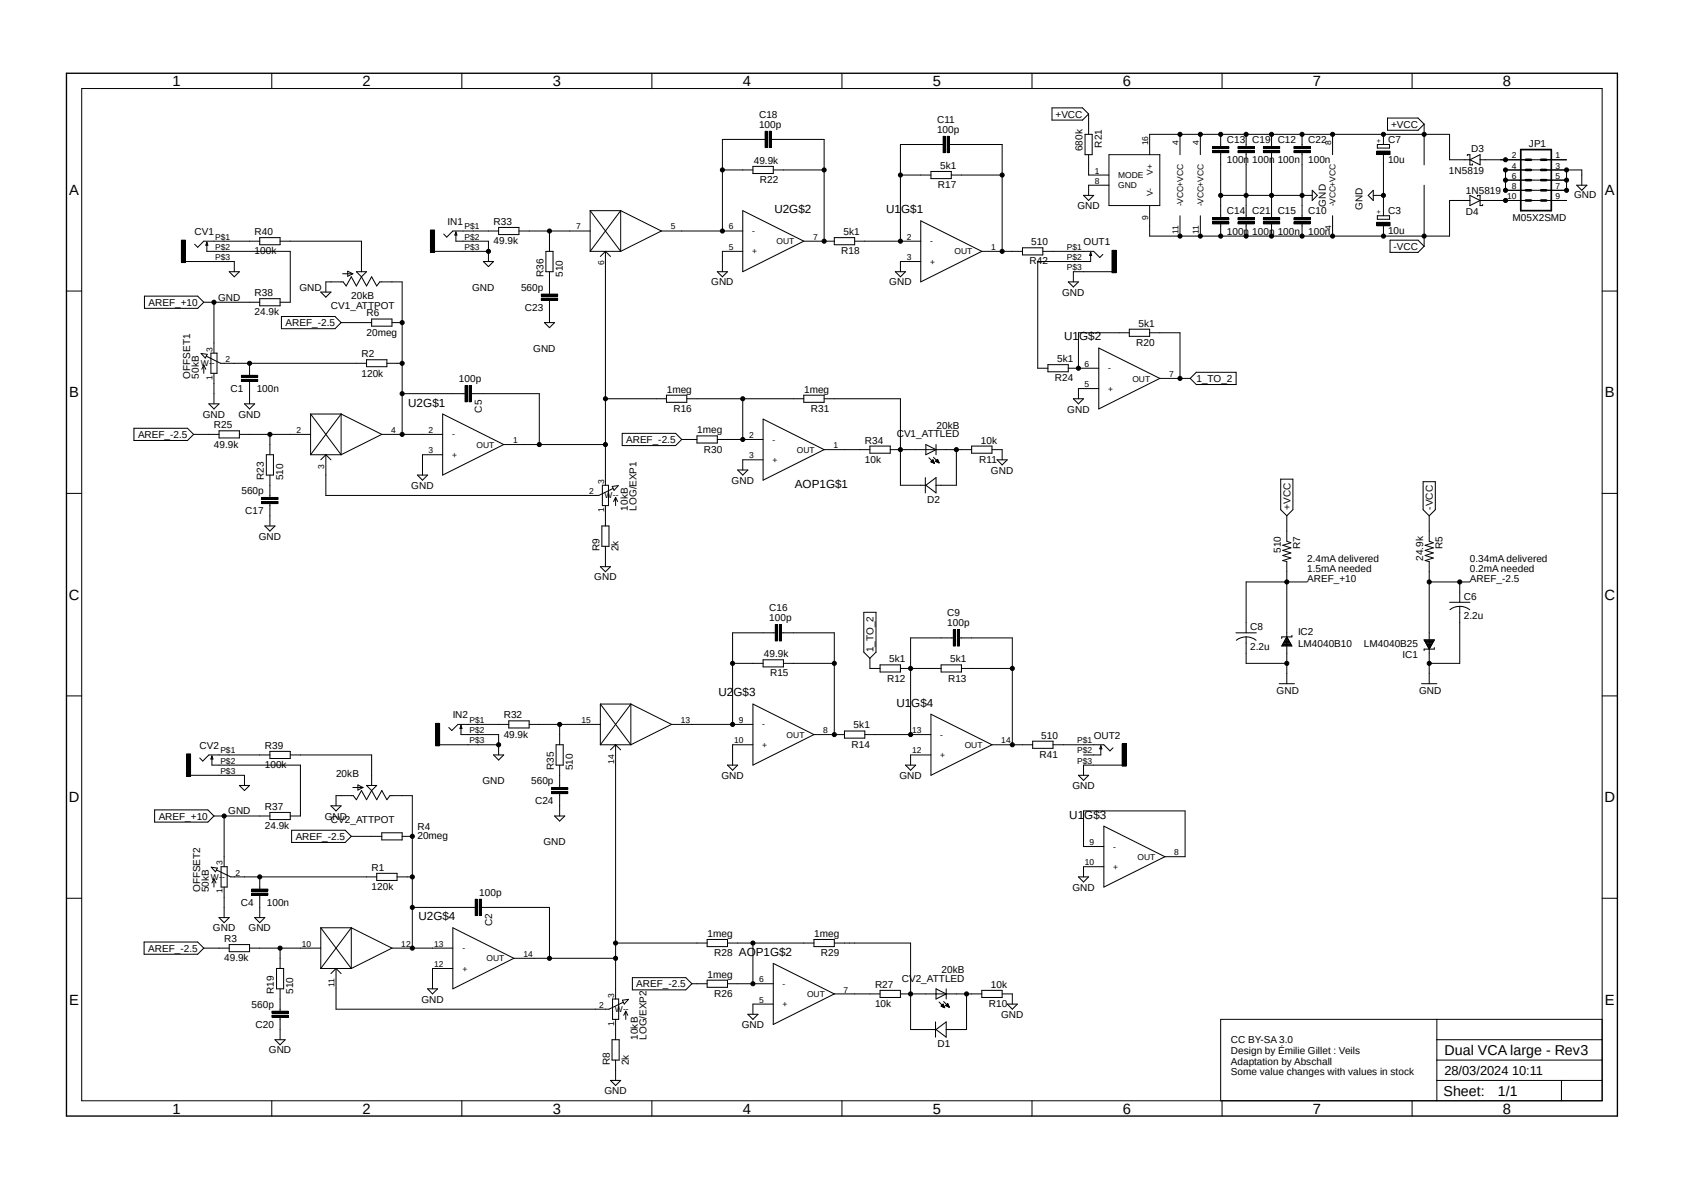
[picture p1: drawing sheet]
<svg xmlns="http://www.w3.org/2000/svg" width="420mm" height="297mm" viewBox="0 0 420 297" stroke-linecap="round" stroke-linejoin="round" font-family="sans-serif">
<path d="M16 17.9l388.2 261.2M404.2 17.9l-388.2 261.2" fill="none" stroke="#fff" stroke-width=".25"/>
<g fill="none" stroke="#000" stroke-width=".25">
<path d="M67.9 18.3v3.8M115.3 18.3v3.8M162.8 18.3v3.8M210.2 18.3v3.8M257.7 18.3v3.8M305.1 18.3v3.8M352.6 18.3v3.8M20.4 22.1h379.6v252.6h-379.6zM191.1 32.8h.5v4h-.5zM191.1 34.8h-10.7v22.9M192.1 32.8h.5v4h-.5zM192.6 34.8h13.2v25.4"/>
<path d="M235.5 34h.5v4.1h-.5zM235.5 36.1h-10.7v24.1M236.5 34h.5v4.1h-.5zM237 36.1h13.2v26.6M262.7 26.9h7.6l1.5 1.5-1.5 1.6h-7.6zM270.9 33.5h1.8v5.1h-1.8zM271.8 38.6v5.1h5.1M271.8 28.4v5.1M276.9 38.6h12.7v12.7h-12.7zM287.1 38.6v-5.1h74.8v6.4h5.1M294.6 33.5v5.1M299.7 33.5v5.1"/>
<path d="M302.8 37.6h4v.5h-4zM302.8 36.6h4v.5h-4zM304.8 33.5v3.1M304.8 38.1v16.3M309.1 37.6h4.1v.5h-4.1zM309.1 36.6h4.1v.5h-4.1zM311.1 33.5v3.1M311.1 38.1v16.3M315.5 37.6h4v.5h-4zM315.5 36.6h4v.5h-4zM317.5 33.5v3.1M317.5 38.1v16.3"/>
<path d="M323.1 37.6h4.1v.5h-4.1zM323.1 36.6h4.1v.5h-4.1zM325.1 33.5v3.1M325.1 38.1v16.3M332.7 33.5v5.1M343.8 37.7h3.3v.9h-3.3zM343.9 36.1h3.1v.9h-3.1zM345.4 33.5v2.6M345.4 38.6v15.2M346.5 29.5h7.6l1.5 1.5-1.5 1.5h-7.6zM355.6 31v10.1M366.4 38.9v-.3h.6v2.5h.7v-.2"/>
<path d="M367 39.9l2.6-1.3v2.5zM369.6 39.9h21.6M45.3 59.9h1v5.6h-1zM64.9 59.3h5v1.8h-5zM107.5 57.4h1v5.6h-1zM113.8 57.9v2.3h8.2v5.1M113.8 57.9l.3 .8h-.5zM124.5 57.7h-11.4l-1.6 1.5-.7-.8M124.5 56.8h5.1v1.7h-5.1zM129.6 57.7h17.8M137.2 57.7v5M147.4 52.6h7.6"/>
<path d="M147.4 52.6v10.1M147.4 52.6l7.6 10.1M155 52.6v10.1M155 52.6l10.1 5.1M155 52.6l-7.6 10.1M165.1 57.7l-10.1 5M165.1 57.7h20.4M180.4 42.4h7.6M185.5 52.6l15.2 7.6-15.2 7.6zM188 41.5h5.1v1.8h-5.1zM193.1 42.4h12.7M208.3 59.3h5.1v1.8h-5.1z"/>
<path d="M224.8 43.7h7.7M229.9 55.1l15.3 7.6-15.3 7.7zM232.5 42.8h5v1.8h-5zM237.5 43.7h12.7M270.6 48.8h2.5l-1.3 1.2zM276.9 46.2h-5.1v2.6M294.6 53.8v5.1M299.7 53.8v5.1M302.8 55.4h4v.5h-4zM302.8 54.4h4v.5h-4zM304.8 55.9v3M304.8 48.8h22.9"/>
<path d="M309.1 55.4h4.1v.5h-4.1zM309.1 54.4h4.1v.5h-4.1zM311.1 55.9v3M315.5 55.4h4v.5h-4zM315.5 54.4h4v.5h-4zM317.5 55.9v3M323.1 55.4h4.1v.5h-4.1zM323.1 54.4h4.1v.5h-4.1zM325.1 55.9v3M327.7 47.5l1.2 1.3-1.2 1.2zM332.7 53.8v5.1M341.6 48.8l1.3-1.3v2.5z"/>
<path d="M342.9 48.8h2.5M343.8 55.5h3.3v.8h-3.3zM343.9 53.8h3.1v.9h-3.1zM345.4 56.4v2.5M347.1 59.9h7l1.5 1.6-1.5 1.5h-7zM355.6 46.2v15.3M367 50h-5.1v8.9h-74.8v-7.6M367 48.8l2.6 1.2-2.6 1.3zM368.9 49v-.2h.7v2.5h.6v-.2M369.6 50h21.6M375.9 45h15.3M391.2 42.4v5.1h-15.3v-5.1h19.1v3.8"/>
<path d="M393.7 46.2h2.5l-1.2 1.3zM16.6 72.6h3.8M36.1 73.9h13.3l1.5 1.5-1.5 1.6h-13.3zM46.3 65.3h12.2v2.5M50.9 75.4h14M51.6 60.5v2.2h20.9v12.7h-2.6M51.6 60.5l.3 .7h-.5zM53.4 75.4v12.7M57.2 67.8h2.6l-1.3 1.3zM64.9 60.2h-14l-1.5 1.5-.8-.7M64.9 74.5h5v1.8h-5zM69.9 60.2h20.4v7.6"/>
<path d="M70.3 79h13.4l1.5 1.5-1.5 1.5h-13.4zM80.1 72.9h2.5l-1.2 1.3zM85.6 68.3h2.5M86.8 67.7l1.3 .6-1.3 .7zM89 67.8h2.5l-1.2 1.3zM90.3 69.1l-1.3 2.3-1.3-2.3-1.3 2.3-.7-1h-4.3v2.5M90.3 69.1l1.2 2.3 1.3-2.3 1.3 2.3 .7-1h5.6v38M92.8 79.6h5.1v1.8h-5.1zM108.5 62.7h13.5M120.7 65.3h2.5l-1.2 1.2zM135.2 73.4h4v.5h-4zM135.2 74.4h4v.5h-4z"/>
<path d="M136.3 62.7h1.8v5.1h-1.8zM137.2 67.8v5.6M137.2 74.9v5.6M147.4 62.7h7.6M151.2 62.7v58.4M151.2 62.7l1.2 1.3M151.2 62.7l-1.3 1.3M179.1 67.8h2.6l-1.3 1.3zM185.5 62.7h-5.1v5.1M200.7 60.2h7.6M213.4 60.2h16.5M223.6 67.8h2.5l-1.3 1.3z"/>
<path d="M229.9 65.3h-5.1v2.5M245.2 62.7h10.1M255.3 61.8h5.1v1.8h-5.1zM260.4 62.7h12.7l1.5 1.6 .8-.8M266.7 70.4h2.6l-1.3 1.2zM272.3 63v2.3h-13.2v26.6h2.6M272.3 63l.3 .8h-.5zM277.7 62.5h1v5.6h-1zM277.7 67.8h-9.7v2.6M400 72.6h3.9M50.2 88.2l1.5 .2-.4 1zM50.9 91.1v2.1"/>
<path d="M50.9 91.1l-.5 1.1M50.9 91.1l.5 1.1M51.5 88.9l3.6 1.8h36.4M52.7 88.1h1.5v5.1h-1.5zM53.4 93.2v7.6M60.3 93.7h4v.5h-4zM60.3 94.7h4v.5h-4zM62.3 90.7v3M62.3 95.2v5.6M85.2 80.5h7.6M91.5 89.8h5.1v1.7h-5.1zM96.6 90.7h3.8"/>
<path d="M97.9 80.5h2.5M100.4 98.3h15.7M116.1 96.2h.5v4.1h-.5zM117.1 96.2h.5v4.1h-.5zM117.6 98.3h17.1v12.7M135.9 80.5h2.6l-1.3 1.3zM151.2 99.5h15.2M166.4 98.6h5.1v1.8h-5.1zM171.5 99.5h29.2M185.5 99.5v10.2M200.7 98.6h5.1v1.8h-5.1zM205.8 99.5h19v21.6h6.4"/>
<path d="M261.7 91h5v1.8h-5zM266.7 91.9h7.7M268 99.5h2.6l-1.3 1.3zM274.4 97h-5.1v2.5M274.4 86.9l15.2 7.5-15.2 7.7zM282 82.2h5.1v1.7h-5.1zM282 83.1h-12.7v8.8M287.1 83.1h7.5v11.3M289.6 94.4h7.6M297.2 94.4l1.5-1.5h10v3.1h-10zM33.4 106.9h13.4l1.5 1.5-1.5 1.5h-13.4zM48.3 108.4h6.4"/>
<path d="M52.2 100.8h2.5l-1.3 1.3zM54.7 107.5h5.1v1.8h-5.1zM59.8 108.4h17.8M61 100.8h2.6l-1.3 1.3zM66.5 113.5h1.8v5.1h-1.8zM67.4 108.4v5.1M67.4 118.6v5.6M77.6 103.3h7.6M77.6 113.5h7.6M77.6 103.3v10.2M77.6 103.3l7.6 10.2M81.4 113.5v10.2h68.1l3.6-1.8"/>
<path d="M81.4 113.5l1.2 1.3M81.4 113.5l-1.3 1.3M85.2 103.3v10.2M85.2 103.3l10.1 5.1M85.2 103.3l-7.6 10.2M95.3 108.4l-10.1 5.1M95.3 108.4h15.2M104.2 118.6h2.6l-1.3 1.2zM110.5 113.5h-5v5.1M110.5 103.3l15.3 7.7-15.3 7.6zM125.8 111h25.4M155.4 108.2h13.3l1.5 1.5-1.5 1.5h-13.3z"/>
<path d="M170.2 109.7h3.8M174 108.8h5.1v1.8h-5.1zM179.1 109.7h11.4M184.2 117.3h2.5l-1.2 1.3zM190.5 114.8h-5v2.5M190.5 104.6l15.3 7.6-15.3 7.6zM205.8 112.2h11.4M217.2 111.3h5.1v1.8h-5.1zM222.3 112.2h20.3M231.1 119.2v3.8M231.2 111l2.5 1.2-2.5 1.3zM231.9 114.3l1.4 1.4"/>
<path d="M232.5 115.3l.5-.5 .3 .9zM232.5 115.2h.6M232.5 115.3h.7M232.6 115.1h.5M232.7 115.1h.4M232.7 115.4h.5M232.7 115h.3M232.8 114.9h.2M232.9 114.8h.1M233 115.5h.3M233.1 114.1l1.4 1.4M233.2 115.6h.1"/>
<path d="M233.6 115.1h.7M233.6 115.1l.9 .4M233.6 115.1l.5-.5 .4 .9M233.7 115.1h.6M233.7 111v2.5M233.8 115.2h.6M233.8 115h.4M233.8 114.9h.4M233.9 114.8h.2M234 115.3h.4M234.1 114.7h.1M234.2 115.4h.2"/>
<path d="M234.4 115.5h.1M238.8 112.2v8.9h-5.1M242.6 111.3h5.1v1.8h-5.1zM247.7 112.2h2.5v2.6M249 114.8h2.5l-1.3 1.2zM319.8 119.6h3v7.6l-1.5 1.5-1.5-1.5zM16.6 123.1h3.8M65.4 124.2h4v.5h-4zM65.4 125.2h4v.5h-4zM66.1 131.3h2.6l-1.3 1.2zM67.4 125.7v5.6M150.3 131.3h1.8v5.1h-1.8z"/>
<path d="M150.4 121.1h1.5v5.1h-1.5zM151.2 126.2v5.1M151.2 136.4v5M152.9 121.4l1.5-.2-1.1 1.2zM153.7 124.2v2M153.7 124.2l.5 1M153.7 124.2l-.5 1M231.2 121.1l2.5-1.9v3.8zM321.3 128.7v6.4l1 .4-2 .6 2 .6-2 .7 2 .6-2 .6 2 .7-2 .6 1 .3v30.4M355.3 120.2h3.1v7l-1.5 1.5-1.6-1.5zM356.9 128.7v6.4l1 .4-2 .6 2 .6-2 .7 2 .6-2 .6 2 .7-2 .6 1 .3v30.4M400 123.1h3.9"/>
<path d="M149.9 141.4h2.5l-1.2 1.3zM193.6 155.9h.5v4.1h-.5zM193.6 157.9h-10.7v22.9M194.6 155.9h.5v4.1h-.5zM195.1 157.9h13.2v25.4M215.7 152.8h3v10l-1.5 1.5-1.5-1.5zM238 157.2h.5v4h-.5zM238 159.2h-10.6v24.1M239.1 157.2h.5v4h-.5zM239.6 159.2h13.2v26.7M308.6 157.9h5.1M311.1 159a4 4 0 0 1 2.5 .8"/>
<path d="M311.1 159a4 4 0 0 0-2.4 .8M311.1 159v6.6h10.2M320.8 159.9h1.1M320.9 159.7h.8M321 159.6h.6M321.1 159.3h.4M321.2 159.2h.2M321.3 159l1.3 2.2h-2.6zM321.3 159h.1M322.6 158.6v.4h-2.6v.3M326.4 145.2h-15.3v12.7M355.6 159.7h2.5l-1.2 2.3z"/>
<path d="M355.7 159.9h2.4M356.9 145.2h10.1M361.9 150.3h5.1M364.5 151.3a4 4 0 0 1 2.5 .9M364.5 151.3a3.8 3.8 0 0 0-2.5 .9M364.5 151.3v14.3h-7.6M364.5 145.2v5.1M16.6 173.7h3.8M127 179.9h5.1v1.8h-5.1zM149.9 175.7h7.6M149.9 175.7v10.2M149.9 175.7l7.6 10.2"/>
<path d="M157.5 175.7v10.2M157.5 175.7l10.2 5.1M157.5 175.7l-7.6 10.2M182.9 165.6h7.6M188 175.7l15.2 7.6-15.2 7.7zM190.5 164.7h5.1v1.8h-5.1zM195.6 165.6h12.7M217.2 164.3v2.5h2.6M219.8 165.9h5v1.8h-5zM224.8 166.8h10.2M232.5 178.3l15.2 7.6-15.2 7.6zM235 165.9h5.1v1.8h-5.1z"/>
<path d="M240.1 166.8h12.7M319.4 170.6h3.8M320.2 161.1h2.3M320.3 160.9h2.1M320.4 160.7h1.9M320.5 160.5h1.7M320.6 160.3h1.5M320.7 160.1h1.2M355 170.6h3.8M355.8 160.1h2.1M355.9 160.3h1.9M356 160.5h1.7"/>
<path d="M356.2 160.7h1.4M356.2 160.9h1.3M356.4 161.1h1M356.4 161.2h.9M356.6 161.5h.6M356.7 161.6h.4M356.8 161.8h.2M358.1 161.6v.4h-2.5v.4M400 173.7h3.9M46.6 188.2h1v5.6h-1zM47.6 193.5h13.4v2.5M52.9 188.7v2.3h22.1v12.7h-2.5"/>
<path d="M52.9 188.7l.3 .7h-.5zM59.8 196h2.5l-1.3 1.3zM67.4 187.5h5.1v1.8h-5.1zM67.4 188.4h-15.2l-1.6 1.5-.7-.7M72.5 188.4h20.3v7.6M88.1 196.6h2.5M89.4 195.9l1.2 .7-1.2 .6zM91.5 196h2.6l-1.3 1.3zM92.8 197.3l-1.3 2.3-1.2-2.3-1.3 2.3-.8-1h-4.3v2.5M92.8 197.3l1.3 2.3 1.2-2.3 1.3 2.3 .8-1h5.6v38M108.8 180.6h1v5.5h-1zM109.8 185.9h14.7"/>
<path d="M115.1 181.1v2.2h9.4v5.1M115.1 181.1l.3 .7h-.5zM123.2 188.4h2.6l-1.3 1.3zM127 180.8h-12.7l-1.5 1.5-.7-.7M132.1 180.8h17.8M137.7 196.6h4.1v.5h-4.1zM137.7 197.6h4.1v.5h-4.1zM138.9 185.9h1.7v5.1h-1.7zM139.7 180.8v5.1M139.7 191v5.6M139.7 198.1v5.6M149.9 185.9h7.6"/>
<path d="M153.7 185.9v63.4M153.7 185.9l1.3 1.3M153.7 185.9l-1.3 1.3M167.7 180.8l-10.2 5.1M167.7 180.8h20.3M181.7 191h2.5l-1.3 1.2zM188 185.9h-5.1v5.1M203.2 183.3h7.7M210.9 182.5h5v1.7h-5zM215.9 183.3h16.6M226.1 191h2.5l-1.2 1.2zM232.5 188.4h-5.1v2.6"/>
<path d="M247.7 185.9h10.2M257.9 185h5v1.8h-5zM262.9 185.9h12.7l1.6 1.5 .7-.8M269.3 193.5h2.5l-1.2 1.3zM274.9 186.1v2.3h-4.3M274.9 186.1l.2 .8h-.5zM280.2 185.6h1v5.6h-1zM280.2 191h-9.6v2.5M38.6 202.1h13.3l1.5 1.6-1.5 1.5h-13.3zM52.7 216.5l1.6 .2-.5 .9zM53.4 219.4v2M53.4 203.7h14"/>
<path d="M53.4 219.4l-.5 1M53.4 219.4l.5 1M54.1 217.1l3.5 1.8h36.5M55.2 216.3h1.5v5.1h-1.5zM56 203.7v12.6M64.9 218.9v3M67.4 202.8h5.1v1.8h-5.1zM72.8 207.2h13.4l1.5 1.5-1.5 1.6h-13.4zM82.6 201.1h2.6l-1.3 1.3zM87.7 208.7h7.6M94.1 218h5v1.8h-5zM95.3 207.9h5.1v1.7h-5.1z"/>
<path d="M99.1 218.9h3.9M100.4 208.7h2.6M138.5 203.7h2.5l-1.3 1.2zM269.3 218.9h2.5l-1.2 1.2zM275.6 211.3h-5v-8.9h25.3v11.4h-5M275.6 216.3h-5v2.6M275.6 206.2l15.3 7.6-15.3 7.6zM16.6 224.2h3.8M36 235.1h13.4l1.5 1.5-1.5 1.6h-13.4zM50.9 236.6h6.3M54.7 229h2.5l-1.2 1.3zM56 221.4v7.6"/>
<path d="M57.2 235.8h5.1v1.7h-5.1zM62.3 236.6h17.8M62.8 221.9h4.1v.5h-4.1zM62.8 222.9h4.1v.5h-4.1zM63.6 229h2.5l-1.2 1.3zM64.9 223.4v5.6M69.9 236.6v5.1M80.1 231.6h7.6M80.1 231.6v10.1M80.1 231.6l7.6 10.1M87.7 231.6v10.1M87.7 231.6l10.2 5"/>
<path d="M87.7 231.6l-7.6 10.1M97.9 236.6l-10.2 5.1M97.9 236.6h15.2M103 226.5h15.7M113.1 231.6l15.2 7.6-15.2 7.6zM118.7 224.5h.5v4h-.5zM119.7 224.5h.5v4h-.5zM120.2 226.5h17v12.7M128.3 239.2h25.4M153.7 235.4h22.9M176.6 234.5h5.1v1.8h-5.1zM181.7 235.4h21.5"/>
<path d="M188 235.4v10.1M203.2 234.5h5.1v1.8h-5.1zM208.3 235.4h19.1v21.6h6.3M400 224.2h3.9M67.9 252.4h4.1v.5h-4.1zM67.9 253.4h4.1v.5h-4.1zM68.7 259.5h2.5l-1.3 1.3zM69 241.7h1.8v5.1h-1.8zM69.9 246.8v5.6M69.9 253.9v5.6M80.1 241.7h7.6M83.9 241.7v10.2h68.2l3.5-1.8"/>
<path d="M83.9 241.7l1.3 1.3M83.9 241.7l-1.3 1.3M106.8 246.8h2.5l-1.3 1.3zM113.1 241.7h-5.1v5.1M152.8 259.5h1.8v5.1h-1.8zM153 249.3h1.5v5.1h-1.5zM153.7 254.4v5.1M155.4 249.6l1.5-.2-1 1.2zM156.3 252.4v2M156.3 252.4l.5 1M156.3 252.4l-.6 1M157.9 244h13.3l1.6 1.5-1.6 1.6h-13.3z"/>
<path d="M172.8 245.5h3.8M176.6 244.6h5.1v1.8h-5.1zM181.7 245.5h11.4M186.7 253.2h2.6l-1.3 1.2zM193.1 250.6h-5.1v2.6M193.1 240.5l15.2 7.6-15.2 7.6zM208.3 248.1h11.5M219.8 247.2h5v1.8h-5zM224.8 248.1h20.4M233.6 255.1v3.8M233.7 246.8l2.6 1.3-2.6 1.2zM233.7 257l2.6-1.9v3.8z"/>
<path d="M234.5 250.1l1.4 1.4M235 251.1h.7M235.1 251.2h.7M235.1 251h.6M235.2 250.9h.4M235.3 250.8h.3M235.3 251.3h.5M235.4 250.7h.1M235.5 250.7h.1M235.5 250.6l-.5 .5 .9 .4M235.5 250.6l.4 .9M235.5 251.4h.3"/>
<path d="M235.6 250l1.4 1.4M235.8 251.5h.1M236.1 251h.8M236.1 251l.9 .4M236.1 251l.5-.5 .4 .9M236.2 250.9h.6M236.3 246.8v2.5M236.3 250.8h.5M236.3 251.1h.6M236.4 250.7h.3M236.5 250.7h.2M236.6 251.2h.3"/>
<path d="M236.6 250.6h.1M236.8 251.3h.2M237 251.4h.1M241.3 248.1v8.9h-5M245.2 247.2h5v1.8h-5zM250.2 248.1h2.6v2.5M251.5 250.6h2.5l-1.2 1.3zM358.8 259.5h41.2M358.8 254.4v20.3M400 254.4h-95.2v20.3M67.9 274.7v3.9M115.3 274.7v3.9"/>
<path d="M152.4 269.7h2.6l-1.3 1.2zM153.7 264.6v5.1M162.8 274.7v3.9M210.2 274.7v3.9M257.7 274.7v3.9M305.1 274.7v3.9M352.6 274.7v3.9M358.8 264.6h41.2M358.8 269.7h41.2M389.9 269.7v5"/>
<circle cx="294.6" cy="33.5" r=".51"/>
<circle cx="299.7" cy="33.5" r=".51"/>
<circle cx="304.8" cy="33.5" r=".51"/>
<circle cx="311.1" cy="33.5" r=".51"/>
<circle cx="317.5" cy="33.5" r=".51"/>
<circle cx="325.1" cy="33.5" r=".51"/>
<circle cx="332.7" cy="33.5" r=".51"/>
<circle cx="345.4" cy="33.5" r=".51"/>
<circle cx="355.6" cy="33.5" r=".51"/>
<circle cx="375.9" cy="39.9" r=".51"/>
<circle cx="137.2" cy="57.7" r=".51"/>
<circle cx="180.4" cy="57.7" r=".51"/>
<circle cx="180.4" cy="42.4" r=".51"/>
<circle cx="205.8" cy="42.4" r=".51"/>
<circle cx="224.8" cy="43.7" r=".51"/>
<circle cx="250.2" cy="43.7" r=".51"/>
<circle cx="294.6" cy="58.9" r=".51"/>
<circle cx="299.7" cy="58.9" r=".51"/>
<circle cx="304.8" cy="58.9" r=".51"/>
<circle cx="304.8" cy="48.8" r=".51"/>
<circle cx="311.1" cy="48.8" r=".51"/>
<circle cx="311.1" cy="58.9" r=".51"/>
<circle cx="317.5" cy="58.9" r=".51"/>
<circle cx="317.5" cy="48.8" r=".51"/>
<circle cx="325.1" cy="48.8" r=".51"/>
<circle cx="325.1" cy="58.9" r=".51"/>
<circle cx="332.7" cy="58.9" r=".51"/>
<circle cx="345.4" cy="58.9" r=".51"/>
<circle cx="345.4" cy="48.8" r=".51"/>
<circle cx="355.6" cy="58.9" r=".51"/>
<circle cx="375.9" cy="47.5" r=".51"/>
<circle cx="375.9" cy="42.4" r=".51"/>
<circle cx="375.9" cy="45" r=".51"/>
<circle cx="375.9" cy="50" r=".51"/>
<circle cx="391.2" cy="45" r=".51"/>
<circle cx="391.2" cy="47.5" r=".51"/>
<circle cx="391.2" cy="42.4" r=".51"/>
<circle cx="53.4" cy="75.4" r=".51"/>
<circle cx="122" cy="62.7" r=".51"/>
<circle cx="205.8" cy="60.2" r=".51"/>
<circle cx="224.8" cy="60.2" r=".51"/>
<circle cx="250.2" cy="62.7" r=".51"/>
<circle cx="62.3" cy="90.7" r=".51"/>
<circle cx="100.4" cy="80.5" r=".51"/>
<circle cx="100.4" cy="98.3" r=".51"/>
<circle cx="100.4" cy="90.7" r=".51"/>
<circle cx="151.2" cy="99.5" r=".51"/>
<circle cx="185.5" cy="99.5" r=".51"/>
<circle cx="269.3" cy="91.9" r=".51"/>
<circle cx="294.6" cy="94.4" r=".51"/>
<circle cx="67.4" cy="108.4" r=".51"/>
<circle cx="100.4" cy="108.4" r=".51"/>
<circle cx="134.7" cy="111" r=".51"/>
<circle cx="151.2" cy="111" r=".51"/>
<circle cx="185.5" cy="109.7" r=".51"/>
<circle cx="224.8" cy="112.2" r=".51"/>
<circle cx="238.8" cy="112.2" r=".51"/>
<circle cx="321.3" cy="145.2" r=".51"/>
<circle cx="356.9" cy="145.2" r=".51"/>
<circle cx="364.5" cy="145.2" r=".51"/>
<circle cx="182.9" cy="165.6" r=".51"/>
<circle cx="208.3" cy="165.6" r=".51"/>
<circle cx="227.4" cy="166.8" r=".51"/>
<circle cx="252.8" cy="166.8" r=".51"/>
<circle cx="321.3" cy="165.6" r=".51"/>
<circle cx="356.9" cy="165.6" r=".51"/>
<circle cx="124.5" cy="185.9" r=".51"/>
<circle cx="139.7" cy="180.8" r=".51"/>
<circle cx="182.9" cy="180.8" r=".51"/>
<circle cx="208.3" cy="183.3" r=".51"/>
<circle cx="227.4" cy="183.3" r=".51"/>
<circle cx="252.8" cy="185.9" r=".51"/>
<circle cx="56" cy="203.7" r=".51"/>
<circle cx="64.9" cy="218.9" r=".51"/>
<circle cx="103" cy="218.9" r=".51"/>
<circle cx="103" cy="208.7" r=".51"/>
<circle cx="69.9" cy="236.6" r=".51"/>
<circle cx="103" cy="226.5" r=".51"/>
<circle cx="103" cy="236.6" r=".51"/>
<circle cx="137.2" cy="239.2" r=".51"/>
<circle cx="153.7" cy="235.4" r=".51"/>
<circle cx="153.7" cy="239.2" r=".51"/>
<circle cx="188" cy="235.4" r=".51"/>
<circle cx="188" cy="245.5" r=".51"/>
<circle cx="227.4" cy="248.1" r=".51"/>
<circle cx="241.3" cy="248.1" r=".51"/>
</g>
<g fill="#000">
<path d="M191.1 32.8h.5v4h-.5z" fill-rule="evenodd"/>
<path d="M192.1 32.8h.5v4h-.5z" fill-rule="evenodd"/>
<path d="M235.5 34h.5v4.1h-.5z" fill-rule="evenodd"/>
<path d="M236.5 34h.5v4.1h-.5z" fill-rule="evenodd"/>
<path d="M302.8 37.6h4v.5h-4z" fill-rule="evenodd"/>
<path d="M302.8 36.6h4v.5h-4z" fill-rule="evenodd"/>
<path d="M309.1 37.6h4.1v.5h-4.1z" fill-rule="evenodd"/>
<path d="M309.1 36.6h4.1v.5h-4.1z" fill-rule="evenodd"/>
<path d="M315.5 37.6h4v.5h-4z" fill-rule="evenodd"/>
<path d="M315.5 36.6h4v.5h-4z" fill-rule="evenodd"/>
<path d="M323.1 37.6h4.1v.5h-4.1z" fill-rule="evenodd"/>
<path d="M323.1 36.6h4.1v.5h-4.1z" fill-rule="evenodd"/>
<path d="M343.8 37.7h3.3v.9h-3.3z" fill-rule="evenodd"/>
<path d="M45.3 59.9h1v5.6h-1z" fill-rule="evenodd"/>
<path d="M107.5 57.4h1v5.6h-1z" fill-rule="evenodd"/>
<path d="M302.8 55.4h4v.5h-4z" fill-rule="evenodd"/>
<path d="M302.8 54.4h4v.5h-4z" fill-rule="evenodd"/>
<path d="M309.1 55.4h4.1v.5h-4.1z" fill-rule="evenodd"/>
<path d="M309.1 54.4h4.1v.5h-4.1z" fill-rule="evenodd"/>
<path d="M315.5 55.4h4v.5h-4z" fill-rule="evenodd"/>
<path d="M315.5 54.4h4v.5h-4z" fill-rule="evenodd"/>
<path d="M323.1 55.4h4.1v.5h-4.1z" fill-rule="evenodd"/>
<path d="M323.1 54.4h4.1v.5h-4.1z" fill-rule="evenodd"/>
<path d="M343.8 55.5h3.3v.8h-3.3z" fill-rule="evenodd"/>
<path d="M135.2 73.4h4v.5h-4z" fill-rule="evenodd"/>
<path d="M135.2 74.4h4v.5h-4z" fill-rule="evenodd"/>
<path d="M277.7 62.5h1v5.6h-1z" fill-rule="evenodd"/>
<path d="M60.3 93.7h4v.5h-4z" fill-rule="evenodd"/>
<path d="M60.3 94.7h4v.5h-4z" fill-rule="evenodd"/>
<path d="M116.1 96.2h.5v4.1h-.5z" fill-rule="evenodd"/>
<path d="M117.1 96.2h.5v4.1h-.5z" fill-rule="evenodd"/>
<path d="M65.4 124.2h4v.5h-4z" fill-rule="evenodd"/>
<path d="M65.4 125.2h4v.5h-4z" fill-rule="evenodd"/>
<path d="M193.6 155.9h.5v4.1h-.5z" fill-rule="evenodd"/>
<path d="M194.6 155.9h.5v4.1h-.5z" fill-rule="evenodd"/>
<path d="M238 157.2h.5v4h-.5z" fill-rule="evenodd"/>
<path d="M239.1 157.2h.5v4h-.5z" fill-rule="evenodd"/>
<path d="M46.6 188.2h1v5.6h-1z" fill-rule="evenodd"/>
<path d="M108.8 180.6h1v5.5h-1z" fill-rule="evenodd"/>
<path d="M137.7 196.6h4.1v.5h-4.1z" fill-rule="evenodd"/>
<path d="M137.7 197.6h4.1v.5h-4.1z" fill-rule="evenodd"/>
<path d="M280.2 185.6h1v5.6h-1z" fill-rule="evenodd"/>
<path d="M62.8 221.9h4.1v.5h-4.1z" fill-rule="evenodd"/>
<path d="M62.8 222.9h4.1v.5h-4.1z" fill-rule="evenodd"/>
<path d="M118.7 224.5h.5v4h-.5z" fill-rule="evenodd"/>
<path d="M119.7 224.5h.5v4h-.5z" fill-rule="evenodd"/>
<path d="M67.9 252.4h4.1v.5h-4.1z" fill-rule="evenodd"/>
<path d="M67.9 253.4h4.1v.5h-4.1z" fill-rule="evenodd"/>
<circle cx="294.6" cy="33.5" r=".51"/>
<circle cx="299.7" cy="33.5" r=".51"/>
<circle cx="304.8" cy="33.5" r=".51"/>
<circle cx="311.1" cy="33.5" r=".51"/>
<circle cx="317.5" cy="33.5" r=".51"/>
<circle cx="325.1" cy="33.5" r=".51"/>
<circle cx="332.7" cy="33.5" r=".51"/>
<circle cx="345.4" cy="33.5" r=".51"/>
<circle cx="355.6" cy="33.5" r=".51"/>
<circle cx="375.9" cy="39.9" r=".51"/>
<circle cx="137.2" cy="57.7" r=".51"/>
<circle cx="180.4" cy="57.7" r=".51"/>
<circle cx="180.4" cy="42.4" r=".51"/>
<circle cx="205.8" cy="42.4" r=".51"/>
<circle cx="224.8" cy="43.7" r=".51"/>
<circle cx="250.2" cy="43.7" r=".51"/>
<circle cx="294.6" cy="58.9" r=".51"/>
<circle cx="299.7" cy="58.9" r=".51"/>
<circle cx="304.8" cy="58.9" r=".51"/>
<circle cx="304.8" cy="48.8" r=".51"/>
<circle cx="311.1" cy="48.8" r=".51"/>
<circle cx="311.1" cy="58.9" r=".51"/>
<circle cx="317.5" cy="58.9" r=".51"/>
<circle cx="317.5" cy="48.8" r=".51"/>
<circle cx="325.1" cy="48.8" r=".51"/>
<circle cx="325.1" cy="58.9" r=".51"/>
<circle cx="332.7" cy="58.9" r=".51"/>
<circle cx="345.4" cy="58.9" r=".51"/>
<circle cx="345.4" cy="48.8" r=".51"/>
<circle cx="355.6" cy="58.9" r=".51"/>
<circle cx="375.9" cy="47.5" r=".51"/>
<circle cx="375.9" cy="42.4" r=".51"/>
<circle cx="375.9" cy="45" r=".51"/>
<circle cx="375.9" cy="50" r=".51"/>
<circle cx="391.2" cy="45" r=".51"/>
<circle cx="391.2" cy="47.5" r=".51"/>
<circle cx="391.2" cy="42.4" r=".51"/>
<circle cx="53.4" cy="75.4" r=".51"/>
<circle cx="122" cy="62.7" r=".51"/>
<circle cx="205.8" cy="60.2" r=".51"/>
<circle cx="224.8" cy="60.2" r=".51"/>
<circle cx="250.2" cy="62.7" r=".51"/>
<circle cx="62.3" cy="90.7" r=".51"/>
<circle cx="100.4" cy="80.5" r=".51"/>
<circle cx="100.4" cy="98.3" r=".51"/>
<circle cx="100.4" cy="90.7" r=".51"/>
<circle cx="151.2" cy="99.5" r=".51"/>
<circle cx="185.5" cy="99.5" r=".51"/>
<circle cx="269.3" cy="91.9" r=".51"/>
<circle cx="294.6" cy="94.4" r=".51"/>
<circle cx="67.4" cy="108.4" r=".51"/>
<circle cx="100.4" cy="108.4" r=".51"/>
<circle cx="134.7" cy="111" r=".51"/>
<circle cx="151.2" cy="111" r=".51"/>
<circle cx="185.5" cy="109.7" r=".51"/>
<circle cx="224.8" cy="112.2" r=".51"/>
<circle cx="238.8" cy="112.2" r=".51"/>
<circle cx="321.3" cy="145.2" r=".51"/>
<circle cx="356.9" cy="145.2" r=".51"/>
<circle cx="364.5" cy="145.2" r=".51"/>
<circle cx="182.9" cy="165.6" r=".51"/>
<circle cx="208.3" cy="165.6" r=".51"/>
<circle cx="227.4" cy="166.8" r=".51"/>
<circle cx="252.8" cy="166.8" r=".51"/>
<circle cx="321.3" cy="165.6" r=".51"/>
<circle cx="356.9" cy="165.6" r=".51"/>
<circle cx="124.5" cy="185.9" r=".51"/>
<circle cx="139.7" cy="180.8" r=".51"/>
<circle cx="182.9" cy="180.8" r=".51"/>
<circle cx="208.3" cy="183.3" r=".51"/>
<circle cx="227.4" cy="183.3" r=".51"/>
<circle cx="252.8" cy="185.9" r=".51"/>
<circle cx="56" cy="203.7" r=".51"/>
<circle cx="64.9" cy="218.9" r=".51"/>
<circle cx="103" cy="218.9" r=".51"/>
<circle cx="103" cy="208.7" r=".51"/>
<circle cx="69.9" cy="236.6" r=".51"/>
<circle cx="103" cy="226.5" r=".51"/>
<circle cx="103" cy="236.6" r=".51"/>
<circle cx="137.2" cy="239.2" r=".51"/>
<circle cx="153.7" cy="235.4" r=".51"/>
<circle cx="153.7" cy="239.2" r=".51"/>
<circle cx="188" cy="235.4" r=".51"/>
<circle cx="188" cy="245.5" r=".51"/>
<circle cx="227.4" cy="248.1" r=".51"/>
<circle cx="241.3" cy="248.1" r=".51"/>
</g>
<path d="M379.7 37.3h7.6v15.3h-7.6z" fill="none" stroke="#000" stroke-width=".42"/>
<path d="M381 39.9h1.3M384.8 39.9h1.3M381 45h1.3M381 47.5h1.3M381 50h1.3M381 42.4h1.3M384.8 45h1.3M384.8 47.5h1.3M384.8 50h1.3M384.8 42.4h1.3" fill="none" stroke="#000" stroke-width=".64"/>
<path d="M16.6 18.3h387.3v260.3h-387.3z" fill="none" stroke="#000" stroke-width=".34"/>
<g font-size="3.7">
<text x="43.1" y="21.5">1</text>
<text x="90.6" y="21.5">2</text>
<text x="138" y="21.5">3</text>
<text x="185.5" y="21.5">4</text>
<text x="232.9" y="21.5">5</text>
<text x="280.4" y="21.5">6</text>
<text x="327.8" y="21.5">7</text>
<text x="375.3" y="21.5">8</text>
<text x="17.3" y="48.7">A</text>
<text x="400.7" y="48.7">A</text>
<text x="17.3" y="99.2">B</text>
<text x="400.7" y="99.2">B</text>
<text x="17.2" y="149.7">C</text>
<text x="400.6" y="149.7">C</text>
<text x="17.2" y="200.3">D</text>
<text x="400.6" y="200.3">D</text>
<text x="17.3" y="250.8">E</text>
<text x="400.7" y="250.8">E</text>
<text x="43.1" y="278">1</text>
<text x="90.6" y="278">2</text>
<text x="138" y="278">3</text>
<text x="185.5" y="278">4</text>
<text x="232.9" y="278">5</text>
<text x="280.4" y="278">6</text>
<text x="327.8" y="278">7</text>
<text x="375.3" y="278">8</text>
</g>
<g font-size="3.6">
<text x="360.7" y="263.3">Dual VCA large - Rev3</text>
<text x="360.4" y="273.6">Sheet:</text>
<text x="374" y="273.5">1/1</text>
</g>
<text font-size="3.2" x="360.7" y="268.4">28/03/2024 10:11</text>
<g font-size="2.9">
<text x="193.4" y="53.2">U2G$2</text>
<text x="221.3" y="53.2">U1G$1</text>
<text x="265.7" y="85">U1G$2</text>
<text x="101.9" y="101.5">U2G$1</text>
<text x="198.5" y="121.8">AOP1G$1</text>
<text x="179.4" y="173.8">U2G$3</text>
<text x="223.8" y="176.4">U1G$4</text>
<text x="267" y="204.3">U1G$3</text>
<text x="104.5" y="229.7">U2G$4</text>
<text x="184.5" y="238.6">AOP1G$2</text>
</g>
<g font-size="2.5">
<text x="189.5" y="29.3">C18</text>
<text x="263.6" y="29.3">+VCC</text>
<text x="189.5" y="31.9">100p</text>
<text x="234" y="33.1">100p</text>
<text x="234" y="30.6">C11</text>
<text x="306.3" y="35.7">C13</text>
<text x="312.7" y="35.7">C19</text>
<text x="319" y="35.7">C12</text>
<text x="326.6" y="35.7">C22</text>
<text x="346.6" y="35.6">C7</text>
<text x="347.4" y="31.9">+VCC</text>
<text x="188.2" y="40.9">49.9k</text>
<text x="270.3" y="37.7" transform="rotate(-90 270.3 37.7)">680k</text>
<text x="275.1" y="36.9" transform="rotate(-90 275.1 36.9)">R21</text>
<text x="306.3" y="40.8">100n 100n 100n</text>
<text x="326.6" y="40.8">100n</text>
<text x="346.6" y="40.7">10u</text>
<text x="367.4" y="38">D3</text>
<text x="381.8" y="36.6">JP1</text>
<text x="189.7" y="45.7">R22</text>
<text x="234.2" y="46.9">R17</text>
<text x="234.7" y="42.2">5k1</text>
<text x="361.8" y="43.3">1N5819</text>
<text x="269" y="52.2">GND</text>
<text x="306.3" y="53.5">C14</text>
<text x="312.7" y="53.5">C21</text>
<text x="319" y="53.5">C15</text>
<text x="326.6" y="53.5">C10</text>
<text x="331.1" y="51.6" transform="rotate(-90 331.1 51.6)">GND</text>
<text x="340.2" y="52.5" transform="rotate(-90 340.2 52.5)">GND</text>
<text x="346.6" y="53.3">C3</text>
<text x="366" y="48.4">1N5819</text>
<text x="366" y="53.7">D4</text>
<text x="393.1" y="49.4">GND</text>
<text x="48.6" y="58.7">CV1</text>
<text x="63.6" y="58.7">R40</text>
<text x="111.8" y="56.1">IN1</text>
<text x="123.2" y="56.1">R33</text>
<text x="210.6" y="58.7">5k1</text>
<text x="306.3" y="58.5">100n 100n 100n</text>
<text x="326.6" y="58.5">100n</text>
<text x="346.6" y="58.4">10u</text>
<text x="377.7" y="55.1">M05X2SMD</text>
<text x="63.6" y="63.5">100k</text>
<text x="123.2" y="61">49.9k</text>
<text x="210.1" y="63.5">R18</text>
<text x="257.1" y="66">R42</text>
<text x="257.5" y="61.2">510</text>
<text x="270.6" y="61.2">OUT1</text>
<text x="347.9" y="62.4">-VCC</text>
<text x="135.7" y="69.1" transform="rotate(-90 135.7 69.1)">R36</text>
<text x="140.5" y="69.1" transform="rotate(-90 140.5 69.1)">510</text>
<text x="177.6" y="71.2">GND</text>
<text x="222" y="71.2">GND</text>
<text x="37.1" y="76.3">AREF_+10</text>
<text x="54.4" y="75.1">GND</text>
<text x="63.6" y="73.9">R38</text>
<text x="74.8" y="72.5">GND</text>
<text x="82.6" y="77.2">CV1_ATTPOT</text>
<text x="87.7" y="74.7">20kB</text>
<text x="117.9" y="72.5">GND</text>
<text x="130.1" y="72.5">560p</text>
<text x="131.1" y="77.6">C23</text>
<text x="265.2" y="73.8">GND</text>
<text x="63.6" y="78.7">24.9k</text>
<text x="71.3" y="81.4">AREF_-2.5</text>
<text x="91.5" y="83.8">20meg</text>
<text x="91.5" y="79">R6</text>
<text x="284.3" y="81.5">5k1</text>
<text x="90.3" y="89.2">R2</text>
<text x="133.1" y="87.8">GND</text>
<text x="283.7" y="86.3">R20</text>
<text x="47.5" y="94.5" transform="rotate(-90 47.5 94.5)">OFFSET1</text>
<text x="49.6" y="94.5" transform="rotate(-90 49.6 94.5)">50kB</text>
<text x="90.3" y="94">120k</text>
<text x="114.6" y="95.3">100p</text>
<text x="263.4" y="95.2">R24</text>
<text x="264" y="90.4">5k1</text>
<text x="298.8" y="95.3">1_TO_2</text>
<text x="57.6" y="97.9">C1</text>
<text x="64.1" y="97.9">100n</text>
<text x="166.5" y="98">1meg</text>
<text x="200.8" y="98">1meg</text>
<text x="50.6" y="104.2">GND</text>
<text x="53.4" y="106.9">R25</text>
<text x="59.5" y="104.2">GND</text>
<text x="120.3" y="103" transform="rotate(-90 120.3 103)">C5</text>
<text x="168.2" y="102.8">R16</text>
<text x="202.4" y="102.8">R31</text>
<text x="233.9" y="107">20kB</text>
<text x="266.5" y="103">GND</text>
<text x="34.5" y="109.3">AREF_-2.5</text>
<text x="53.4" y="111.7">49.9k</text>
<text x="156.3" y="110.6">AREF_-2.5</text>
<text x="174.1" y="108.2">1meg</text>
<text x="175.8" y="113">R30</text>
<text x="215.9" y="110.7">R34</text>
<text x="223.9" y="109.2">CV1_ATTLED</text>
<text x="244.9" y="110.7">10k</text>
<text x="65.9" y="119.8" transform="rotate(-90 65.9 119.8)">R23</text>
<text x="70.7" y="119.8" transform="rotate(-90 70.7 119.8)">510</text>
<text x="215.9" y="115.5">10k</text>
<text x="244.5" y="115.5">R11</text>
<text x="247.4" y="118.2">GND</text>
<text x="60.3" y="123.3">560p</text>
<text x="102.7" y="122">GND</text>
<text x="182.7" y="120.7">GND</text>
<text x="231.5" y="125.6">D2</text>
<text x="61.3" y="128.4">C17</text>
<text x="156.8" y="127.5" transform="rotate(-90 156.8 127.5)">10kB</text>
<text x="158.9" y="127.5" transform="rotate(-90 158.9 127.5)">LOG/EXP1</text>
<text x="322.2" y="127.2" transform="rotate(-90 322.2 127.2)">+VCC</text>
<text x="357.8" y="127.2" transform="rotate(-90 357.8 127.2)">-VCC</text>
<text x="64.6" y="134.7">GND</text>
<text x="149.7" y="137.6" transform="rotate(-90 149.7 137.6)">R9</text>
<text x="154.5" y="137.6" transform="rotate(-90 154.5 137.6)">2k</text>
<text x="324.6" y="137" transform="rotate(-90 324.6 137)">R7</text>
<text x="360.2" y="137" transform="rotate(-90 360.2 137)">R5</text>
<text x="319.8" y="138" transform="rotate(-90 319.8 138)">510</text>
<text x="326.4" y="140.2">2.4mA delivered</text>
<text x="326.4" y="142.7">1.5mA needed</text>
<text x="355.4" y="140" transform="rotate(-90 355.4 140)">24.9k</text>
<text x="367" y="140.2">0.34mA delivered</text>
<text x="367" y="142.7">0.2mA needed</text>
<text x="148.4" y="144.9">GND</text>
<text x="326.4" y="145.2">AREF_+10</text>
<text x="365.5" y="149.7">C6</text>
<text x="367" y="145.2">AREF_-2.5</text>
<text x="192.1" y="155">100p</text>
<text x="192.1" y="152.5">C16</text>
<text x="236.5" y="153.8">C9</text>
<text x="365.5" y="154.5">2.2u</text>
<text x="236.5" y="156.3">100p</text>
<text x="312.2" y="157.3">C8</text>
<text x="324.1" y="161.4">LM4040B10</text>
<text x="324.1" y="158.6">IC2</text>
<text x="340.6" y="161.4">LM4040B25</text>
<text x="190.8" y="164">49.9k</text>
<text x="218.1" y="162.8" transform="rotate(-90 218.1 162.8)">1_TO_2</text>
<text x="222" y="165.3">5k1</text>
<text x="237.3" y="165.3">5k1</text>
<text x="312.2" y="162.1">2.2u</text>
<text x="350.2" y="164.2">IC1</text>
<text x="192.3" y="168.8">R15</text>
<text x="221.5" y="170.1">R12</text>
<text x="236.7" y="170.1">R13</text>
<text x="318.8" y="173.2">GND</text>
<text x="354.3" y="173.2">GND</text>
<text x="113" y="179.3">IN2</text>
<text x="125.8" y="179.3">R32</text>
<text x="125.8" y="184.1">49.9k</text>
<text x="213.2" y="181.8">5k1</text>
<text x="260" y="184.4">510</text>
<text x="273.1" y="184.4">OUT2</text>
<text x="49.8" y="186.9">CV2</text>
<text x="66.1" y="191.7">100k</text>
<text x="66.1" y="186.9">R39</text>
<text x="212.6" y="186.6">R14</text>
<text x="259.6" y="189.1">R41</text>
<text x="83.9" y="194">20kB</text>
<text x="120.4" y="195.7">GND</text>
<text x="132.6" y="195.7">560p</text>
<text x="138.3" y="192.2" transform="rotate(-90 138.3 192.2)">R35</text>
<text x="143" y="192.2" transform="rotate(-90 143 192.2)">510</text>
<text x="180.1" y="194.4">GND</text>
<text x="224.6" y="194.4">GND</text>
<text x="267.8" y="196.9">GND</text>
<text x="57" y="203.3">GND</text>
<text x="66.1" y="202.1">R37</text>
<text x="133.6" y="200.7">C24</text>
<text x="39.6" y="204.6">AREF_+10</text>
<text x="66.1" y="207">24.9k</text>
<text x="73.8" y="209.6">AREF_-2.5</text>
<text x="81.1" y="204.6">GND</text>
<text x="82.6" y="205.4">CV2_ATTPOT</text>
<text x="104.2" y="209.5">20meg</text>
<text x="104.2" y="207.2">R4</text>
<text x="135.7" y="210.9">GND</text>
<text x="92.8" y="217.4">R1</text>
<text x="50" y="222.7" transform="rotate(-90 50 222.7)">OFFSET2</text>
<text x="52.2" y="222.7" transform="rotate(-90 52.2 222.7)">50kB</text>
<text x="60.1" y="226.1">C4</text>
<text x="66.6" y="226.1">100n</text>
<text x="92.8" y="222.2">120k</text>
<text x="119.7" y="223.6">100p</text>
<text x="267.8" y="222.3">GND</text>
<text x="53.2" y="232.5">GND</text>
<text x="62.1" y="232.5">GND</text>
<text x="122.9" y="231.2" transform="rotate(-90 122.9 231.2)">C2</text>
<text x="176.7" y="233.9">1meg</text>
<text x="203.3" y="233.9">1meg</text>
<text x="37" y="237.5">AREF_-2.5</text>
<text x="56" y="239.9">49.9k</text>
<text x="56" y="235.2">R3</text>
<text x="178.3" y="238.7">R28</text>
<text x="205" y="238.7">R29</text>
<text x="176.7" y="244">1meg</text>
<text x="225.2" y="245">CV2_ATTLED</text>
<text x="235.1" y="242.9">20kB</text>
<text x="62.8" y="251.5">560p</text>
<text x="68.4" y="248.1" transform="rotate(-90 68.4 248.1)">R19</text>
<text x="73.2" y="248.1" transform="rotate(-90 73.2 248.1)">510</text>
<text x="105.2" y="250.2">GND</text>
<text x="158.9" y="246.4">AREF_-2.5</text>
<text x="178.3" y="248.8">R26</text>
<text x="218.5" y="251.4">10k</text>
<text x="218.5" y="246.6">R27</text>
<text x="246.9" y="251.4">R10</text>
<text x="247.4" y="246.6">10k</text>
<text x="63.8" y="256.6">C20</text>
<text x="185.2" y="256.6">GND</text>
<text x="250" y="254">GND</text>
<text x="67.1" y="262.9">GND</text>
<text x="159.3" y="259.5" transform="rotate(-90 159.3 259.5)">10kB</text>
<text x="161.5" y="259.5" transform="rotate(-90 161.5 259.5)">LOG/EXP2</text>
<text x="234.1" y="261.4">D1</text>
<text x="307.3" y="260.4">CC BY-SA 3.0</text>
<text x="307.3" y="263.1">Design by Émilie Gillet : Veils</text>
<text x="152.2" y="265.9" transform="rotate(-90 152.2 265.9)">R8</text>
<text x="157" y="265.9" transform="rotate(-90 157 265.9)">2k</text>
<text x="307.3" y="265.7">Adaptation by Abschall</text>
<text x="307.3" y="268.4">Some value changes with values in stock</text>
<text x="150.9" y="273.1">GND</text>
</g>
<g font-size="2.1">
<text x="286.7" y="36.3" transform="rotate(-90 286.7 36.3)">16</text>
<text x="294.3" y="36.3" transform="rotate(-90 294.3 36.3)">4</text>
<text x="299.4" y="36.3" transform="rotate(-90 299.4 36.3)">4</text>
<text x="332.4" y="36.3" transform="rotate(-90 332.4 36.3)">8</text>
<text x="377.5" y="39.5">2</text>
<text x="388.4" y="39.5">1</text>
<text x="273.3" y="43.3">1</text>
<text x="273.3" y="45.8">8</text>
<text x="279.2" y="44.4">MODE</text>
<text x="279.2" y="47">GND</text>
<text x="287.8" y="43.6" transform="rotate(-90 287.8 43.6)">V+</text>
<text x="377.5" y="47.1">8</text>
<text x="377.5" y="44.6">6</text>
<text x="377.5" y="42.1">4</text>
<text x="388.4" y="47.1">7</text>
<text x="388.4" y="44.6">5</text>
<text x="388.4" y="42.1">3</text>
<text x="287.8" y="49" transform="rotate(-90 287.8 49)">V-</text>
<text x="295.4" y="51.5" transform="rotate(-90 295.4 51.5)">-VCC+VCC</text>
<text x="300.5" y="51.5" transform="rotate(-90 300.5 51.5)">-VCC+VCC</text>
<text x="333.5" y="51.5" transform="rotate(-90 333.5 51.5)">-VCC+VCC</text>
<text x="376.3" y="49.7">10</text>
<text x="388.4" y="49.7">9</text>
<text x="53.8" y="59.8">P$1</text>
<text x="116" y="57.3">P$1</text>
<text x="116" y="59.8">P$2</text>
<text x="143.8" y="57.3">7</text>
<text x="167.5" y="57.3">5</text>
<text x="181.9" y="57.3">6</text>
<text x="187.8" y="58.4">-</text>
<text x="203" y="59.8">7</text>
<text x="226.4" y="59.8">2</text>
<text x="286.7" y="54.8" transform="rotate(-90 286.7 54.8)">9</text>
<text x="294.3" y="58.4" transform="rotate(-90 294.3 58.4)">11</text>
<text x="299.4" y="58.4" transform="rotate(-90 299.4 58.4)">11</text>
<text x="332.4" y="57.4" transform="rotate(-90 332.4 57.4)">4</text>
<text x="53.8" y="64.9">P$3</text>
<text x="53.8" y="62.4">P$2</text>
<text x="116" y="62.4">P$3</text>
<text x="181.9" y="62.4">5</text>
<text x="187.8" y="63.5">+</text>
<text x="193.9" y="61">OUT</text>
<text x="226.4" y="64.9">3</text>
<text x="232.2" y="61">-</text>
<text x="238.3" y="63.5">OUT</text>
<text x="247.5" y="62.4">1</text>
<text x="266.4" y="62.4">P$1</text>
<text x="266.4" y="64.9">P$2</text>
<text x="150.8" y="66.3" transform="rotate(-90 150.8 66.3)">6</text>
<text x="232.2" y="66">+</text>
<text x="266.4" y="67.4">P$3</text>
<text x="53" y="87.8" transform="rotate(-90 53 87.8)">3</text>
<text x="50.1" y="91.4">W--</text>
<text x="53" y="94.7" transform="rotate(-90 53 94.7)">1</text>
<text x="56.3" y="90.3">2</text>
<text x="270.8" y="91.6">6</text>
<text x="276.7" y="92.7">-</text>
<text x="282.7" y="95.2">OUT</text>
<text x="291.9" y="94.1">7</text>
<text x="270.8" y="96.6">5</text>
<text x="276.7" y="97.7">+</text>
<text x="74" y="108.1">2</text>
<text x="97.7" y="108.1">4</text>
<text x="107" y="113.2">3</text>
<text x="107" y="108.1">2</text>
<text x="112.9" y="109.2">-</text>
<text x="119" y="111.7">OUT</text>
<text x="128.1" y="110.6">1</text>
<text x="187" y="109.3">2</text>
<text x="192.9" y="110.4">-</text>
<text x="199" y="113">OUT</text>
<text x="208.1" y="111.9">1</text>
<text x="81" y="117.1" transform="rotate(-90 81 117.1)">3</text>
<text x="112.9" y="114.3">+</text>
<text x="187" y="114.4">3</text>
<text x="192.9" y="115.5">+</text>
<text x="147.1" y="123.3">2</text>
<text x="150.8" y="120.8" transform="rotate(-90 150.8 120.8)">3</text>
<text x="151" y="124.4">W--</text>
<text x="150.8" y="127.8" transform="rotate(-90 150.8 127.8)">1</text>
<text x="117.3" y="185.5">P$3</text>
<text x="117.3" y="180.4">P$1</text>
<text x="117.3" y="183">P$2</text>
<text x="145.2" y="180.4">15</text>
<text x="170" y="180.4">13</text>
<text x="183.3" y="185.5">10</text>
<text x="184.5" y="180.4">9</text>
<text x="190.3" y="181.6">-</text>
<text x="196.4" y="184.1">OUT</text>
<text x="205.6" y="183">8</text>
<text x="227.8" y="183">13</text>
<text x="234.8" y="184.1">-</text>
<text x="250" y="185.5">14</text>
<text x="268.9" y="185.5">P$1</text>
<text x="55" y="188">P$1</text>
<text x="55" y="190.6">P$2</text>
<text x="153.4" y="190.6" transform="rotate(-90 153.4 190.6)">14</text>
<text x="190.3" y="186.6">+</text>
<text x="227.8" y="188">12</text>
<text x="234.8" y="189.2">+</text>
<text x="240.9" y="186.6">OUT</text>
<text x="268.9" y="190.6">P$3</text>
<text x="268.9" y="188">P$2</text>
<text x="55" y="193.1">P$3</text>
<text x="55.6" y="216" transform="rotate(-90 55.6 216)">3</text>
<text x="270.9" y="216">10</text>
<text x="272.1" y="210.9">9</text>
<text x="278" y="212">-</text>
<text x="284" y="214.6">OUT</text>
<text x="293.2" y="213.4">8</text>
<text x="52.7" y="219.7">W--</text>
<text x="58.8" y="218.5">2</text>
<text x="278" y="217.1">+</text>
<text x="55.6" y="223" transform="rotate(-90 55.6 223)">1</text>
<text x="75.4" y="236.3">10</text>
<text x="100.2" y="236.3">12</text>
<text x="108.4" y="236.3">13</text>
<text x="115.4" y="237.4">-</text>
<text x="121.5" y="239.9">OUT</text>
<text x="130.7" y="238.8">14</text>
<text x="108.4" y="241.4">12</text>
<text x="115.4" y="242.5">+</text>
<text x="189.6" y="245.2">6</text>
<text x="83.5" y="246.3" transform="rotate(-90 83.5 246.3)">11</text>
<text x="149.6" y="251.5">2</text>
<text x="153.4" y="249" transform="rotate(-90 153.4 249)">3</text>
<text x="189.6" y="250.3">5</text>
<text x="195.4" y="251.4">+</text>
<text x="195.4" y="246.3">-</text>
<text x="201.5" y="248.8">OUT</text>
<text x="210.7" y="247.7">7</text>
<text x="153.4" y="256" transform="rotate(-90 153.4 256)">1</text>
<text x="153.5" y="252.6">W--</text>
</g>
<g font-size="1.8">
<text x="344.8" y="35.6" transform="rotate(-90 344.8 35.6)">+</text>
<text x="344.8" y="53.4" transform="rotate(-90 344.8 53.4)">+</text>
</g>
</svg>
